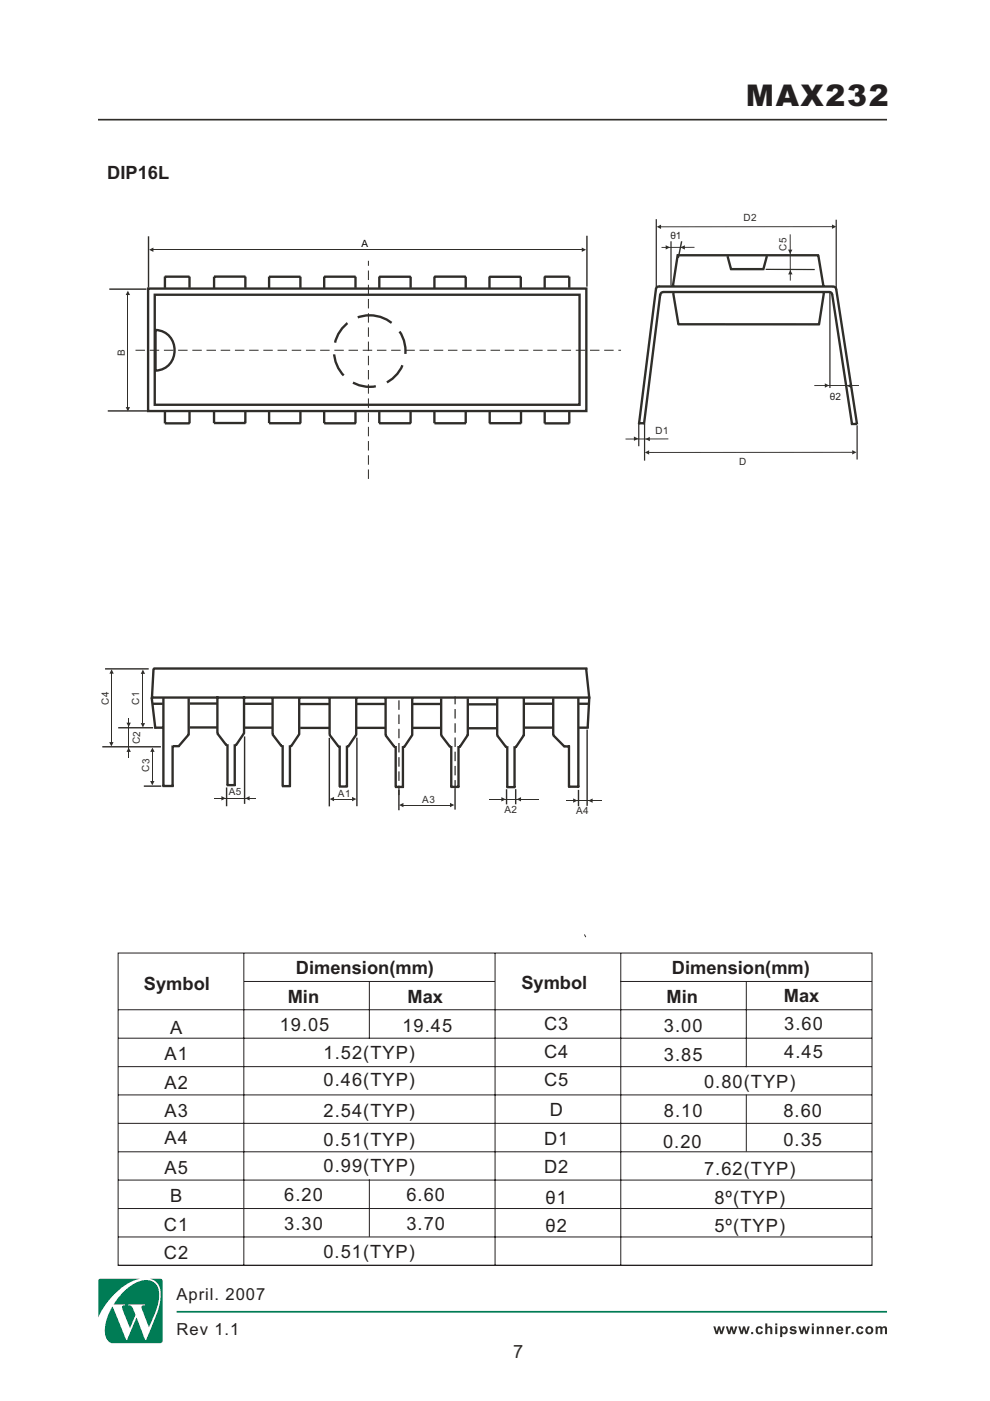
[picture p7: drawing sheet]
<svg xmlns="http://www.w3.org/2000/svg" width="210mm" height="297mm" viewBox="0 0 210 297" stroke-linecap="round" stroke-linejoin="round" font-family="sans-serif">
<path d="M20.8 25.4h167.3" fill="none" stroke="#2f2d29" stroke-width=".35"/>
<path d="M37.5 278.1h150.6" fill="none" stroke="#007b55" stroke-width=".35"/>
<path d="M185.7 281.2h.4v.2l.7-.2 .3 .2a.56 .56 0 0 1 .7-.2 .56 .56 0 0 1 .3 .6v1.1h-.4v-1.2a.28 .28 0 0 0-.4-.2 .28 .28 0 0 0-.1 .4l-.1 1h-.4v-1.1a.28 .28 0 0 0-.3-.3 .28 .28 0 0 0-.2 .4v1h-.5zM184.1 281.7a.45 .45 0 0 0 0 .7 .45 .45 0 0 0 .7-.1l-.1-.6-.3-.2zM183.5 282a.9 .9 0 0 1 1.8 0 .9 .9 0 0 1-1.8 0zM181.8 281.4a.79 .79 0 0 1 1.3 .3l-.4 .1-.2-.3a.46 .46 0 0 0-.5 .6 .46 .46 0 0 0 .7 .3v-.2l.5 .1a.84 .84 0 0 1-1.3 .5 .84 .84 0 0 1-.1-1.4zM180.6 282.4h.5v.5h-.5zM179.4 281.2h.4v.3l.3-.3 .4 .1-.2 .3a.35 .35 0 0 0-.4 .1 .35 .35 0 0 0-.1 .4v.8h-.4zM177.9 281.6l-.1 .3h.6l-.2-.4zM177.6 281.4a.79 .79 0 0 1 .9-.1 .79 .79 0 0 1 .4 .9h-1.1a.33 .33 0 0 0 .2 .4 .33 .33 0 0 0 .4-.3l.5 .1a.84 .84 0 0 1-1.3 .3 .84 .84 0 0 1 0-1.3zM175.4 281.2h.4v.3a.59 .59 0 0 1 .7-.3 .59 .59 0 0 1 .3 .6v1.1h-.4v-1.1a.31 .31 0 0 0-.3-.3 .31 .31 0 0 0-.3 .4v1h-.4zM173.2 281.2h.4v.3a.59 .59 0 0 1 .7-.3 .59 .59 0 0 1 .4 .6v1.1h-.4v-1.1a.31 .31 0 0 0-.4-.3 .31 .31 0 0 0-.2 .4v1h-.5zM172.2 281.2h.4v1.7h-.4zM172.2 280.6h.4v.4h-.4zM169.3 281.2h.4l.4 1.1 .2-1.1h.5l.2 1.1 .3-1.1h.5l-.6 1.7h-.4l-.3-1.1-.2 1.1h-.5zM167.7 281.3a.85 .85 0 0 1 1.2 .3l-.4 .1a.28 .28 0 0 0-.3-.3 .28 .28 0 0 0-.2 .3 .84 .84 0 0 1 1 .8 .86 .86 0 0 1-1.6-.1l.5-.1a.32 .32 0 0 0 .3 .3 .32 .32 0 0 0 .3-.3 .85 .85 0 0 1-.9-.8zM166 281.6l-.1 .7 .2 .2a.48 .48 0 0 0 .5-.5 .48 .48 0 0 0-.5-.4zM165.5 281.2h.4v.3a.72 .72 0 0 1 1-.2 .72 .72 0 0 1 .2 1 .65 .65 0 0 1-.5 .6 .65 .65 0 0 1-.7-.2v.8h-.4zM164.4 281.2h.5v1.7h-.5zM164.4 280.6h.5v.4h-.5zM162.3 280.6h.5v.8a.59 .59 0 0 1 .7-.2 .59 .59 0 0 1 .3 .7v1h-.4v-1.1a.34 .34 0 0 0-.5-.3 .34 .34 0 0 0-.1 .5v.9h-.5zM160.5 281.4a.79 .79 0 0 1 1.3 .3l-.4 .1-.2-.3a.46 .46 0 0 0-.5 .6 .46 .46 0 0 0 .7 .3v-.2l.4 .1a.84 .84 0 0 1-1.2 .5 .84 .84 0 0 1-.1-1.4zM159.3 282.4h.5v.5h-.5zM156.6 281.2h.4l.3 1.1 .3-1.1h.4l.3 1.1 .3-1.1h.4l-.5 1.7h-.4l-.3-1.1-.3 1.1h-.4zM153.9 281.2h.5l.3 1.1 .3-1.1h.4l.2 1.1 .4-1.1h.4l-.5 1.7h-.5l-.2-1.1-.3 1.1h-.4zM151.3 281.2h.4l.3 1.1 .3-1.1h.4l.3 1.1 .3-1.1h.4l-.5 1.7h-.4l-.3-1.1-.3 1.1h-.4z" fill-rule="evenodd" fill="#2f2d29"/>
<path d="M21 271.2l-.2 .4v7.7a15.9 15.9 0 0 1 7.6-7.8l1.3-.4h4.3h-2.3a2.94 2.94 0 0 1 2.4 3.4 21.9 21.9 0 0 1-2.5 8.1l-.6 1.5h-.2l-1.8-4.8-2.1 4.8h-.1l-3-7.1a8.8 8.8 0 0 0-1.3 6.5 2.06 2.06 0 0 0 1.1 1.3h10.4l.4-.2 .1-13-.2-.4-.3-.1zM26.1 274l-2 2.6h2.4v.2l-.5 .1-.1 .4 1.7 4.3 1.1-2.8-.3-.8a1.27 1.27 0 0 0-1.2-1.2v-.2h3.6v.2a.53 .53 0 0 0-.7 .1 .53 .53 0 0 0 0 .7l1.5 3.8 .3-.7a15.4 15.4 0 0 0 1.8-6.4 2.85 2.85 0 0 0-4.3-2.6 9.5 9.5 0 0 0-3.3 2.3z" fill-rule="evenodd" fill="#007c55"/>
<path d="M141.4 60.8h1.7v16.9h-1.7z" fill="#fff"/>
<g fill="none" stroke="#231f20" stroke-width=".21">
<path d="M25.1 202.1h159.9v66.2h-159.9zM25.1 214.1h159.9M51.7 202.1v66.1M51.8 208.1h53.1M78.3 208.1v12.1M105 202.1v66.3M131.6 208.1h53.4M131.7 202.1v66.1M158.3 208.1v18.2M25.1 220.1h159.9M25.1 226.1h159.9M25.1 232.1h159.9"/>
<path d="M25.1 238.2h159.9M25.1 244.2h159.9M25.1 250.2h159.9M25.1 256.2h159.9M78.3 250.1v12M25.1 262.3h159.9M25.1 268.3h159.9"/>
</g>
<g fill="none" stroke="#2f2f29" stroke-width=".5">
<path d="M143.6 54.1h30.1M143.8 53.9l-1.1 6.8M173.5 54.1l1.2 6.6M139.1 61.3a.64 .64 0 0 1 .7-.6h36.9a.65 .65 0 0 1 .7 .7M139.1 61.3l-3.6 28.6M140 62.5l-3.4 27.4M140.6 61.9h35.3M140.6 61.9a.63 .63 0 0 0-.6 .7M142.8 62.2l1.1 6.6M143.8 68.8h30.1M174.7 62.1l-1 6.7M175.8 61.9a.61 .61 0 0 1 .7 .6"/>
<path d="M176.5 62.5l4.2 27.3M177.4 61.3l4.4 28.7M135.5 89.7h1.1M180.5 89.9h1.2"/>
</g>
<path d="M135.5 89.9v4.7M136.7 89.9v7.8" fill="none" stroke="#2f2f29" stroke-width=".26"/>
<path d="M132.7 93.1h9.1" fill="none" stroke="#2f2f29" stroke-width=".23"/>
<g fill="#2f2f29">
<path d="M136.9 93.1l.9-.5v.9z" fill-rule="evenodd"/>
<path d="M134.4 92.6l1 .4-.9 .5z" fill-rule="evenodd"/>
</g>
<path d="M181.8 90.2v7.2" fill="none" stroke="#2f2f29" stroke-width=".26"/>
<path d="M180.8 95.4l.9 .5-.9 .5z" fill-rule="evenodd" fill="#2f2f29"/>
<path d="M137.7 95.9h43.1" fill="none" stroke="#2f2f29" stroke-width=".23"/>
<path d="M136.8 95.9l.9-.4v.9z" fill-rule="evenodd" fill="#2f2f29"/>
<path d="M139.2 46.5v14.5M177.4 46.6v14.5" fill="none" stroke="#2f2f29" stroke-width=".26"/>
<path d="M176.5 47.6l.9 .5-.9 .4z" fill-rule="evenodd" fill="#2f2f29"/>
<path d="M140.1 48.1h36.4" fill="none" stroke="#2f2f29" stroke-width=".23"/>
<path d="M139.3 48.1l.9-.5v.9z" fill-rule="evenodd" fill="#2f2f29"/>
<path d="M172.7 81.7h9.5" fill="none" stroke="#2f2f29" stroke-width=".22"/>
<g fill="#2f2f29">
<path d="M179.6 81.8l1-.5v1z" fill-rule="evenodd"/>
<path d="M141.2 52l.9 .4-.9 .5z" fill-rule="evenodd"/>
<path d="M174.9 81.3l1 .4-.9 .5z" fill-rule="evenodd"/>
</g>
<path d="M140.3 52.4h7" fill="none" stroke="#2f2f29" stroke-width=".22"/>
<path d="M144.3 52.5l1-.5v.9z" fill-rule="evenodd" fill="#2f2f29"/>
<path d="M154.3 54.3l.8 2.9M154.9 57.1h7.1M162.7 54.3l-.8 2.9" fill="none" stroke="#2f2f29" stroke-width=".5"/>
<path d="M144.6 51.2l-.7 3.5" fill="none" stroke="#2f2f29" stroke-width=".3"/>
<path d="M142.3 51.2v9.3M176 61.7v20.5" fill="none" stroke="#2f2f29" stroke-width=".26"/>
<g fill="none" stroke="#2f2d29" stroke-width=".5">
<path d="M34.9 58.7h5.3v2.3M35 58.6v2.4M57.1 58.7h6.6v2.3M57.1 58.7v2.4M68.7 58.7h6.7M68.8 58.6v2.4M75.4 58.7v2.3M80.4 58.7h6.7M80.5 58.6v2.4M87.1 58.7v2.3M92.1 58.7h6.7M92.1 58.6v2.5"/>
<path d="M98.8 58.7v2.3M103.8 58.7h6.7v2.3M103.8 58.6v2.5M31.4 61.2h93v26h-93zM32.8 62.5h90.1v23.3h-90.1zM33 70a4.3 4.3 0 0 1 4 4.3 4.3 4.3 0 0 1-4 4.3zM52 61l.1-2.4h-6.7v2.5M35 87.3v2.5M40.2 87.3v2.5h-5.2M45.4 87.3v2.4h6.7M52 87.3v2.4M57.1 87.3v2.4"/>
<path d="M57.1 89.7h6.7M63.7 87.3v2.4M68.8 87.3v2.4M68.8 89.8h6.7M75.4 87.3v2.5M80.4 87.4v2.3h6.7M87.1 87.3v2.5M92.1 87.3v2.4h6.7M98.8 87.3v2.4M103.8 89.7h6.7M103.9 87.3v2.4M110.5 87.3v2.5"/>
</g>
<circle cx="78.4" cy="74.4" r="7.6" fill="none" stroke="#2f2d29" stroke-width=".5" stroke-dasharray="5 2.5" stroke-linecap="butt"/>
<path d="M28.7 74.3h103" fill="none" stroke="#2f2d29" stroke-width=".21" stroke-dasharray="2 1" stroke-linecap="butt"/>
<path d="M23.2 61.3h7.9M22.9 87.1h8.3" fill="none" stroke="#2f2d29" stroke-width=".3"/>
<path d="M27.1 61.6l.5 1h-.9z" fill-rule="evenodd" fill="#2f2d29"/>
<path d="M27.1 62.5v23.8" fill="none" stroke="#2f2d29" stroke-width=".21"/>
<path d="M26.7 86.3h.9l-.5 .9z" fill-rule="evenodd" fill="#2f2d29"/>
<path d="M31.5 50.1v10.9M124.5 50v10.8" fill="none" stroke="#2f2d29" stroke-width=".3"/>
<path d="M31.6 52.9l.9-.4v.9z" fill-rule="evenodd" fill="#2f2d29"/>
<path d="M32.5 52.9h90.9" fill="none" stroke="#2f2d29" stroke-width=".21"/>
<path d="M123.4 52.5l.9 .4-.9 .5z" fill-rule="evenodd" fill="#2f2d29"/>
<g fill="none" stroke="#2f2d29" stroke-width=".5">
<path d="M32.2 147.9l.8 6.6M32.2 147.9h93M32.4 149.2h2.1M40.3 149.2h5.7M46.1 155.5l1.9 2.5M46.1 147.7v7.8M47.9 157.9h.2M48.3 157.8v8.7M49.8 157.8v8.8M49.9 157.9h.3M51.8 147.7v7.8M51.8 155.4l-1.8 2.6"/>
<path d="M51.9 149.2h5.8M57.8 155.7l1.9 2.5M57.8 147.9v7.8M59.6 158.1h.2M60 158v8.8M61.5 158v8.8M61.6 158.2h.3M63.5 147.9v7.8M63.5 155.6l-1.8 2.6M63.6 149.3h6.3M69.9 155.8l1.9 2.4M69.9 148v7.8"/>
<path d="M71.6 158.2h.3M72 158.1v8.7M73.6 158.1v8.8M73.7 158.2h.3M75.6 148v7.8M75.6 155.7l-1.8 2.6M75.7 149.3h6M81.7 155.8l2 2.5M81.8 148.1v7.8M83.5 158.3h.3M83.9 158.2v8.7M85.5 158.2v8.8"/>
<path d="M85.6 158.3h.2M87.4 148.1v7.8M87.5 155.8l-1.8 2.6M87.5 149.3h6M93.5 155.8l1.9 2.5M93.6 148.1v7.8M95.3 158.3h.3M95.7 158.2v8.7M97.2 158.2v8.7M97.4 158.3h.2M99.2 148.1v7.8M99.3 155.8l-1.8 2.6"/>
<path d="M99.4 149.3h5.9M105.4 155.9l1.9 2.5M105.5 148.1v7.8M107.2 158.4h.3M107.6 158.2v8.8M109.1 158.2v8.8M109.3 158.4h.2M111.1 148.1v7.8M111.1 155.8l-1.7 2.6M111.3 149.2h5.9M124.3 141.6l.7 6.4M124.6 141.7h-92.1l-.3 6.4"/>
<path d="M125 147.9l-.4 6.4M48.1 166.5h1.8M59.8 166.7h1.8M71.9 166.8h1.8M83.8 166.8h1.8M95.6 166.8h1.8M107.5 166.9h1.8"/>
</g>
<path d="M21.7 158.3h12.4M22.3 141.8h9.2M25.1 154.3h7.4" fill="none" stroke="#2f2d29" stroke-width=".3"/>
<path d="M30.3 142l.5 .9h-1z" fill-rule="evenodd" fill="#2f2d29"/>
<path d="M30.3 142.9v10.4" fill="none" stroke="#2f2d29" stroke-width=".21"/>
<g fill="#2f2d29">
<path d="M29.8 153.3h1l-.5 .9z" fill-rule="evenodd"/>
<path d="M32.3 158.5l.5 .9h-.9z" fill-rule="evenodd"/>
</g>
<path d="M32.3 159.3v6.6" fill="none" stroke="#2f2d29" stroke-width=".21"/>
<g fill="#2f2d29">
<path d="M31.8 165.6h1l-.5 .9z" fill-rule="evenodd"/>
<path d="M23.7 141.9l.4 .9h-.9z" fill-rule="evenodd"/>
</g>
<path d="M23.6 142.7v14.8" fill="none" stroke="#2f2d29" stroke-width=".21"/>
<g fill="#2f2d29">
<path d="M23.2 157.3h.9l-.5 1z" fill-rule="evenodd"/>
<path d="M27.3 158.5l.5 .9h-1z" fill-rule="evenodd"/>
</g>
<path d="M27.3 152.3v8.3" fill="none" stroke="#2f2d29" stroke-width=".21"/>
<path d="M51.9 156.1v14.3M30.5 166.7h3.7M48.1 167v3.9" fill="none" stroke="#2f2d29" stroke-width=".3"/>
<path d="M52 169.3l.9-.5v.9z" fill-rule="evenodd" fill="#2f2d29"/>
<path d="M45.6 169.3h8.7" fill="none" stroke="#2f2d29" stroke-width=".21"/>
<path d="M47 168.8l.9 .5-.9 .4z" fill-rule="evenodd" fill="#2f2d29"/>
<path d="M84.6 167.5v4.3M96.5 167.3v4.4" fill="none" stroke="#2f2d29" stroke-width=".3"/>
<path d="M84.6 170.7l1-.5v1z" fill-rule="evenodd" fill="#2f2d29"/>
<path d="M85.5 170.7h10" fill="none" stroke="#2f2d29" stroke-width=".21"/>
<path d="M95.4 170.2l1 .5-1 .4z" fill-rule="evenodd" fill="#2f2d29"/>
<path d="M69.9 156.4v14.6M75.7 156.4v14.5" fill="none" stroke="#2f2d29" stroke-width=".3"/>
<path d="M69.9 169.4l1-.4v.9z" fill-rule="evenodd" fill="#2f2d29"/>
<path d="M70.7 169.4h4" fill="none" stroke="#2f2d29" stroke-width=".21"/>
<path d="M74.7 169l.9 .4-.9 .5z" fill-rule="evenodd" fill="#2f2d29"/>
<path d="M107.4 167.3v3.2M109.4 167.3v3.2" fill="none" stroke="#2f2d29" stroke-width=".3"/>
<path d="M109.6 169.5l.9-.5v.9z" fill-rule="evenodd" fill="#2f2d29"/>
<path d="M103.8 169.5h10.5" fill="none" stroke="#2f2d29" stroke-width=".21"/>
<path d="M106.3 169l1 .5-1 .4z" fill-rule="evenodd" fill="#2f2d29"/>
<path d="M124.5 154.7v16.2M122.7 167.5v3.4" fill="none" stroke="#2f2d29" stroke-width=".3"/>
<path d="M78.1 101.5v-46.2" fill="none" stroke="#2f2d29" stroke-width=".21" stroke-dasharray="2 1" stroke-linecap="butt"/>
<path d="M124 198.1l.2 .6" fill="none" stroke="#2f2d29" stroke-width=".21"/>
<g fill="none" stroke="#2f2d29" stroke-width=".5">
<path d="M32.9 154.3h1.6M34.7 148v18.7M36.6 158.1v8.6M36.8 158.2h1.2M40 148v7.8M40.1 155.7l-2.3 2.6M40.3 154.2h5.7M51.8 154.3h5.9M63.7 154.3h6.2M75.7 154.3h6M87.5 154.3h6M99.4 154.4h5.9"/>
<path d="M111.3 154.3h5.9M117.3 155.8l2.4 2.5M117.3 148v7.9M119.6 158.3h1.3M120.7 158.1v8.8M122.7 147.9v19M122.9 149.2h2.1M122.9 154.3h2M34.5 166.6h2.3M120.5 166.8h2.4"/>
</g>
<path d="M124.8 169.8l.9-.5v.9z" fill-rule="evenodd" fill="#2f2d29"/>
<path d="M120.1 169.8h7.6" fill="none" stroke="#2f2d29" stroke-width=".21"/>
<path d="M121.6 169.3l.9 .4-.9 .5z" fill-rule="evenodd" fill="#2f2d29"/>
<path d="M115.5 58.7h5.2v2.3M115.5 58.6v2.4M115.5 87.3v2.5M120.7 87.3v2.5h-5.2" fill="none" stroke="#2f2d29" stroke-width=".5"/>
<path d="M158.3 232.1v12.1" fill="none" stroke="#231f20" stroke-width=".21"/>
<path d="M26.8 153.2h.9l-.4 .9z" fill-rule="evenodd" fill="#2f2d29"/>
<path d="M84.6 168.6v-20.6M96.5 167.4v-19.7" fill="none" stroke="#2f2d29" stroke-width=".26" stroke-dasharray="2 1" stroke-linecap="butt"/>
<path d="M162.4 57.1h10.4" fill="none" stroke="#2f2f29" stroke-width=".26"/>
<g fill="#2f2f29">
<path d="M167.1 52.9h1l-.5 .9z" fill-rule="evenodd"/>
<path d="M167.6 57.3l.5 .9h-.9z" fill-rule="evenodd"/>
</g>
<path d="M167.6 49.7v9.8" fill="none" stroke="#2f2f29" stroke-width=".23"/>
<text font-size="6.3" fill="#231f20" x="158.2" y="22.4">MAX232</text>
<g font-size="3.9" fill="#231f20">
<text x="22.8" y="37.9">DIP16L</text>
<text x="30.5" y="210">Symbol</text>
<text x="62.8" y="206.4">Dimension(mm)</text>
<text x="110.6" y="209.8">Symbol</text>
<text x="142.5" y="206.4">Dimension(mm)</text>
<text x="61" y="212.7">Min</text>
<text x="86.4" y="212.7">Max</text>
<text x="141.4" y="212.7">Min</text>
<text x="166.3" y="212.4">Max</text>
<text x="36.1" y="219.2">A</text>
<text x="59.3" y="218.6">19.05</text>
<text x="85.4" y="218.8">19.45</text>
<text x="115.4" y="218.3">C3</text>
<text x="140.8" y="218.8">3.00</text>
<text x="166.3" y="218.3">3.60</text>
<text x="34.9" y="224.8">A1</text>
<text x="68.6" y="224.6">1.52(TYP)</text>
<text x="115.4" y="224.3">C4</text>
<text x="140.8" y="224.9">3.85</text>
<text x="166.3" y="224.4">4.45</text>
<text x="34.9" y="230.8">A2</text>
<text x="68.6" y="230.2">0.46(TYP)</text>
<text x="115.4" y="230.3">C5</text>
<text x="149.3" y="230.8">0.80(TYP)</text>
<text x="34.9" y="236.9">A3</text>
<text x="68.6" y="236.9">2.54(TYP)</text>
<text x="116.6" y="236.7">D</text>
<text x="140.8" y="236.8">8.10</text>
<text x="166.2" y="236.8">8.60</text>
<text x="34.9" y="242.5">A4</text>
<text x="68.6" y="242.9">0.51(TYP)</text>
<text x="115.4" y="242.7">D1</text>
<text x="140.6" y="243.3">0.20</text>
<text x="166.2" y="242.9">0.35</text>
<text x="34.9" y="248.9">A5</text>
<text x="68.6" y="248.5">0.99(TYP)</text>
<text x="115.4" y="248.7">D2</text>
<text x="149.3" y="249.1">7.62(TYP)</text>
<text x="36.1" y="254.9">B</text>
<text x="60.3" y="254.6">6.20</text>
<text x="86.2" y="254.6">6.60</text>
<text x="115.7" y="255.2">θ1</text>
<text x="151.5" y="255.2">8º(TYP)</text>
<text x="34.8" y="260.9">C1</text>
<text x="60.3" y="260.8">3.30</text>
<text x="86.2" y="260.8">3.70</text>
<text x="115.7" y="261.2">θ2</text>
<text x="151.5" y="261.2">5º(TYP)</text>
<text x="34.8" y="266.9">C2</text>
<text x="68.6" y="266.7">0.51(TYP)</text>
</g>
<text font-size="3.9" fill="#2f2d29" x="108.9" y="287.8">7</text>
<g font-size="3.5" fill="#231f20">
<text x="37.5" y="275.7">April. 2007</text>
<text x="37.5" y="283.2">Rev 1.1</text>
</g>
<g font-size="2.1" fill="#2f2f29">
<text x="157.7" y="46.9">D2</text>
<text x="166.8" y="53.2" transform="rotate(-90 166.8 53.2)">C5</text>
<text x="139" y="92">D1</text>
<text x="156.8" y="98.5">D</text>
</g>
<text font-size="2.1" x="76.7" y="52.5">A</text>
<g font-size="2.1" fill="#231f20">
<text x="142.2" y="50.6">θ1</text>
<text x="176" y="84.7">θ2</text>
</g>
<g font-size="2.1" fill="#2f2d29">
<text x="26.5" y="75.4" transform="rotate(-89 26.5 75.4)">B</text>
<text x="23.1" y="149.4" transform="rotate(-90 23.1 149.4)">C4</text>
<text x="29.5" y="149.4" transform="rotate(-90 29.5 149.4)">C1</text>
<text x="29.7" y="157.8" transform="rotate(-89 29.7 157.8)">C2</text>
<text x="31.7" y="163.7" transform="rotate(-90 31.7 163.7)">C3</text>
<text x="48.5" y="168.5">A5</text>
<text x="71.7" y="169">A1</text>
<text x="89.6" y="170.3">A3</text>
<text x="107" y="172.3">A2</text>
<text x="122.2" y="172.6">A4</text>
</g>
</svg>
